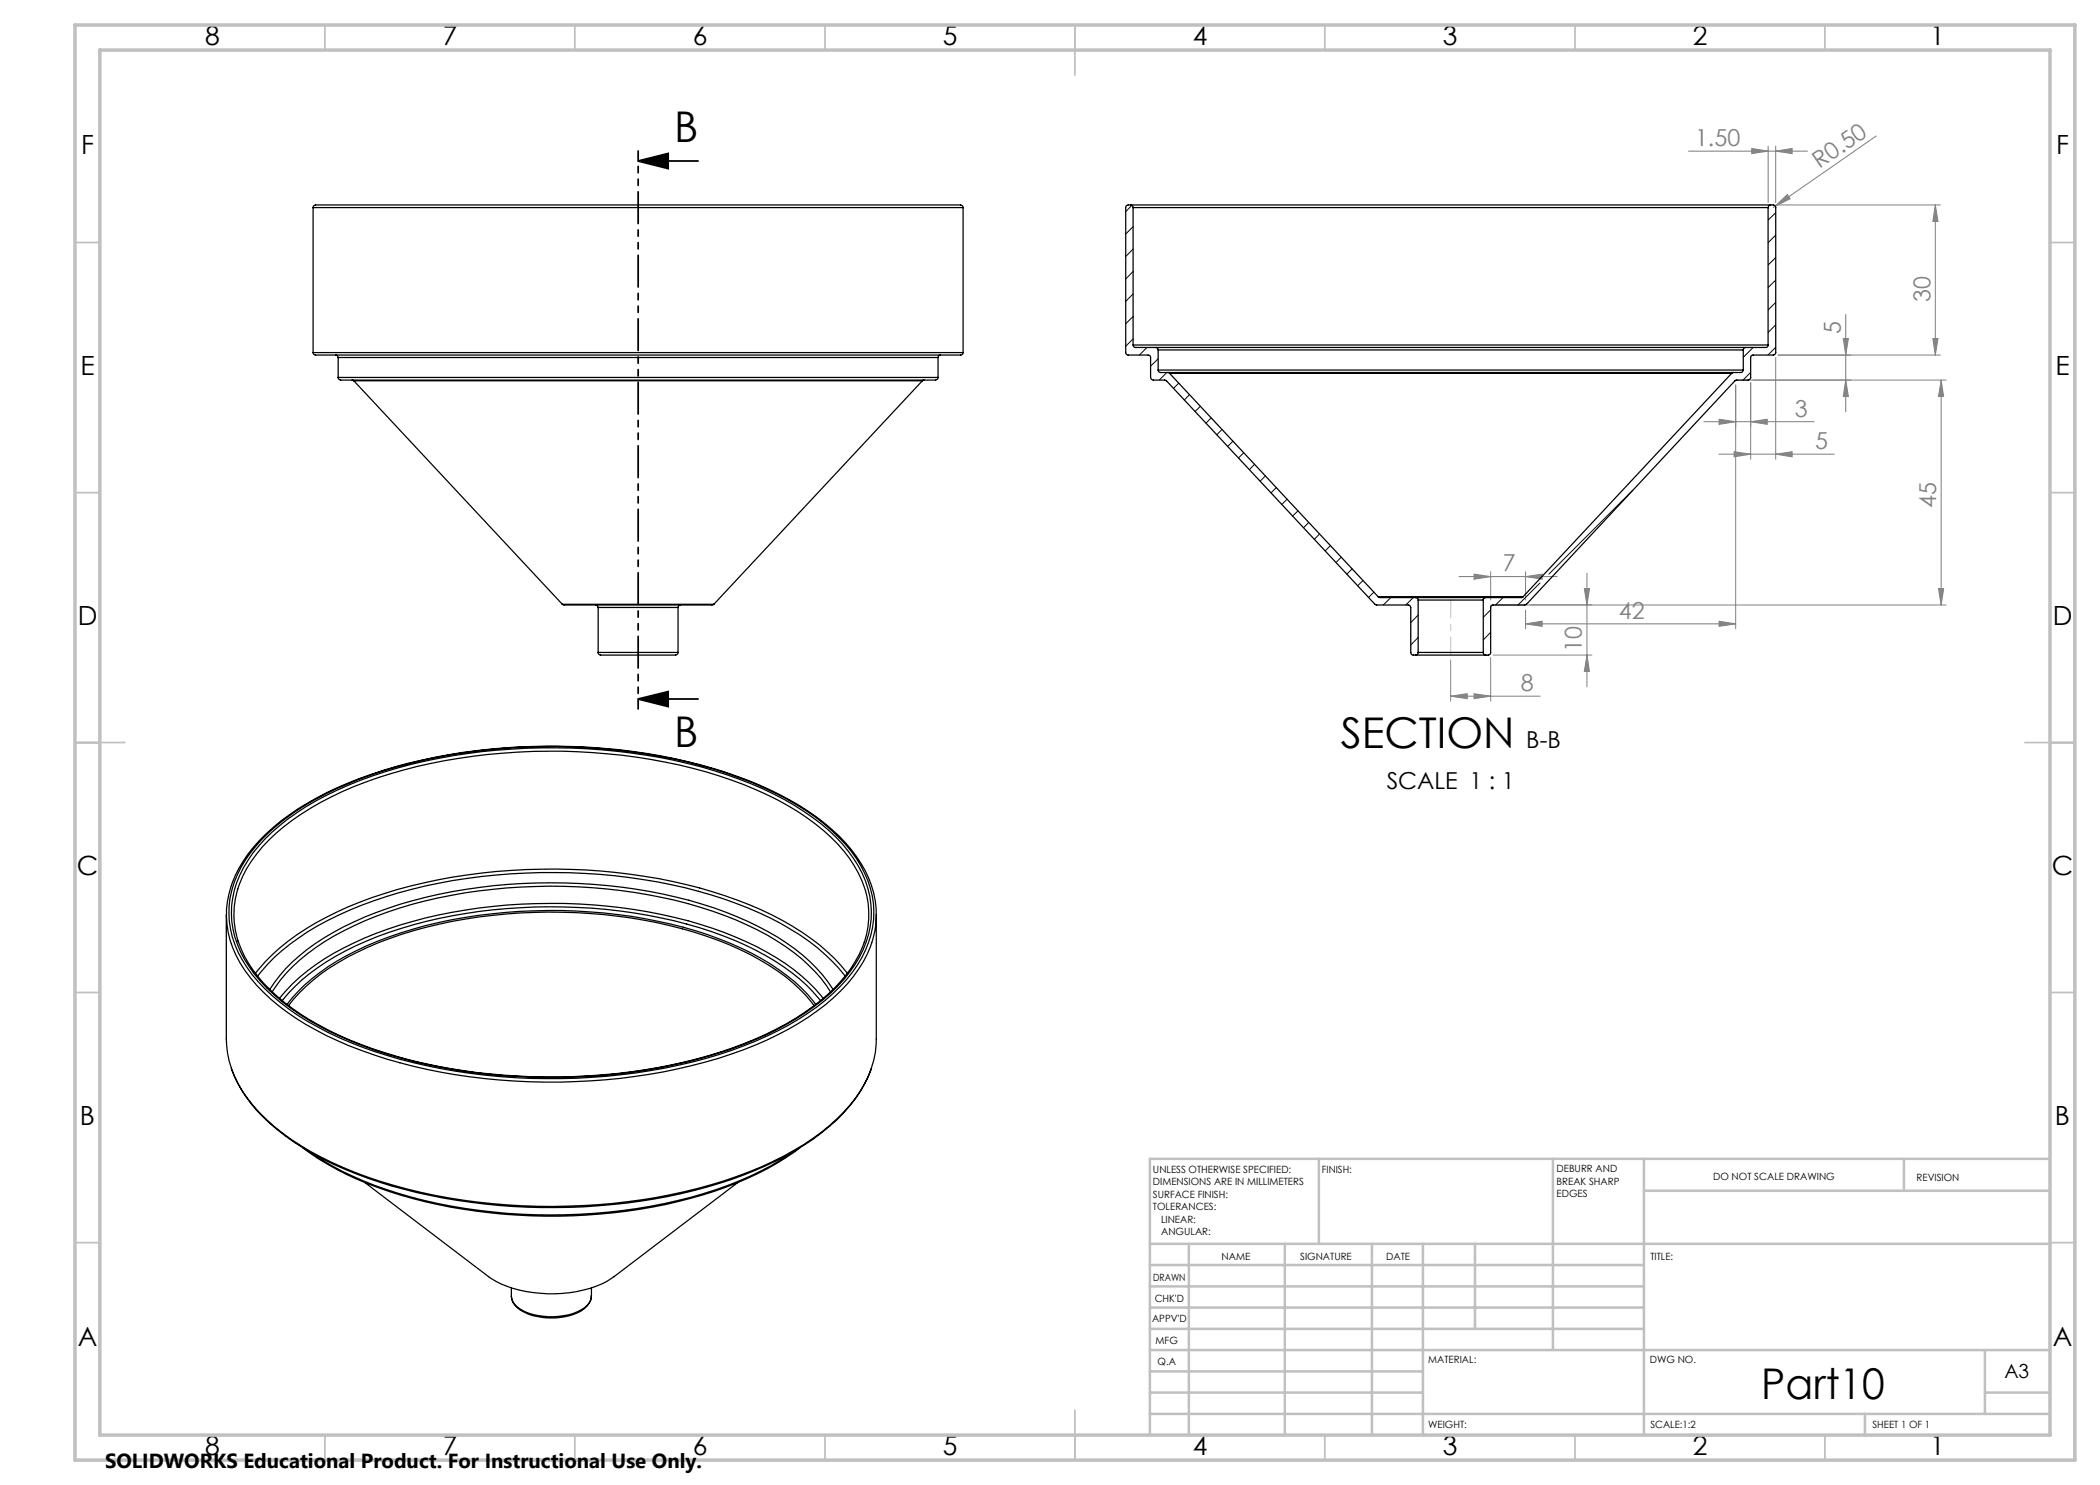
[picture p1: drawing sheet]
<svg xmlns="http://www.w3.org/2000/svg" width="420mm" height="297mm" viewBox="0 0 420 297" stroke-linecap="round" stroke-linejoin="round" font-family="sans-serif">
<path d="M127.6 32.2h12M127.6 32.2l6-1.5v3zM127.6 139.8h12M127.6 139.8l6-1.5v3z" fill="none" stroke="#000" stroke-width=".35"/>
<g fill="none" stroke="#808080" stroke-width=".2">
<path d="M337.7 30.2h23.8M350.3 29.7l3.3 .5-3.3 .5zM353.6 29.2v11.3M355.1 30.2l3.3-.5v1zM355.1 29.2v11.3M375.2 27.2l-20.2 14M355 41.2l2.5-2.3 .5 .9zM355 41.2l-.4 .3M355.1 41h33M387.1 41l.5 3.3h-1zM387.1 41v30M347.1 77v48.8"/>
<path d="M348.1 76h41.1M350.1 76.5v15.4M355.1 71.5v20.4M355.6 71h32.5M368.7 67.7h1l-.6 3.3zM369.1 62.9v19.5M369.1 76l.6 3.3h-1zM386.6 67.7h1l-.5 3.3zM388.2 76v45M388.2 76l.5 3.3h-1zM340.8 84.3h22M343.8 90.8h23.1"/>
<path d="M343.8 83.9l3.3 .4-3.3 .6zM346.8 90.3l3.3 .5-3.3 .6zM350.1 84.3l3.3-.4v1zM355.1 90.8l3.3-.5v1.1zM291.8 115.3h19.7M294.8 114.8l3.3 .5-3.3 .5zM298.1 114.3v5.7M305.1 115.3l3.3-.5v1zM305.1 114.3v5.7M316.9 117.7h1l-.5 3.3zM317.4 114.6v22.8M387.7 117.7h1l-.5 3.3z"/>
<path d="M290.1 139.2l3.3-.5v1zM290.1 132v8.2M290.1 139.2h17.9M294.8 138.7l3.3 .5-3.3 .5zM298.1 131.5v8.7M298.6 131h19.8M299.1 121h90.1M305.1 124.8l3.3-.6v1.1zM305.1 122v3.8M305.1 124.8h42M317.4 131l.5 3.3h-1zM343.8 124.2l3.3 .6-3.3 .5z"/>
</g>
<path d="M127.6 30.2v111.6" fill="none" stroke="#000" stroke-width=".35" stroke-dasharray="6.3 1.3 1.3 1.3 1.3 1.3" stroke-dashoffset="4.5"/>
<path d="M290.2 120v11" fill="none" stroke="#c0c0c0" stroke-width=".2" stroke-dasharray="15.2 1.3 1.3 1.3" stroke-dashoffset="11.6"/>
<path d="M347.7 76h-.6l-.4 .4M299.4 121h-1.3v1.1M305.6 120.5l-.5 .5h-.7" fill="none" stroke="#c0c0c0" stroke-width=".2"/>
<g fill="none" stroke="#c0c0c0" stroke-width=".35">
<path d="M65 5v5M115 5v5M165 5v5M215 5v10M265 5v5M315 5v5M365 5v5M15 48.5h5M410 48.5h5M15 98.5h5M410 98.5h5M15 148.5h10"/>
<path d="M405 148.5h10M15 198.5h5M410 198.5h5M15 248.5h5M410 248.5h5M65 287v5M115 287v5M165 287v5M215 282v10M265 287v5M315 287v5M365 287v5"/>
</g>
<g fill="none" stroke="#c0c0c0" stroke-width=".5">
<path d="M263.8 231.8v17M310.6 231.8v38.2M328.8 231.8v55.2M328.8 238.2h81.2M380.8 231.8v6.4M410 231.8h-180v55.2M230 248.8h180M230 257.3h98.8M230 253h98.8M237.8 248.8v38.2M257 248.8v38.2M274.4 248.8v38.2"/>
<path d="M284.6 248.8v38.2M295 248.8v17M230 265.8h98.8M230 261.5h98.8M230 278.5h54.6M230 274.3h54.6M230 270h180M397 278.5h13M397 270v12.8M230 282.8h180M373 282.8v4.2"/>
</g>
<path d="M15 5h400v287h-400zM20 10h390v277h-390z" fill="none" stroke="#c0c0c0" stroke-width=".7"/>
<path d="M127.6 32.2l6-1.5v3zM127.6 139.8l6-1.5v3z" fill="#000"/>
<g fill="#808080">
<path d="M355 41.2l2.5-2.3 .5 .9z"/>
<path d="M294.8 138.7l3.3 .5-3.3 .5zM290.1 139.2l3.3-.5v1z"/>
<path d="M343.8 83.9l3.3 .4-3.3 .6zM350.1 84.3l3.3-.4v1zM305.1 124.8l3.3-.6v1.1zM343.8 124.2l3.3 .6-3.3 .5zM294.8 114.8l3.3 .5-3.3 .5zM305.1 115.3l3.3-.5v1z"/>
<path d="M387.7 117.7h1l-.5 3.3zM388.2 76l.5 3.3h-1z"/>
<path d="M316.9 117.7h1l-.5 3.3zM317.4 131l.5 3.3h-1z"/>
<path d="M346.8 90.3l3.3 .5-3.3 .6zM355.1 90.8l3.3-.5v1.1zM350.3 29.7l3.3 .5-3.3 .5zM355.1 30.2l3.3-.5v1z"/>
<path d="M369.1 76l.6 3.3h-1zM368.7 67.7h1l-.6 3.3z"/>
<path d="M387.1 41l.5 3.3h-1zM386.6 67.7h1l-.5 3.3z"/>
</g>
<g fill="none" stroke="#000" stroke-width=".25">
<path d="M62.6 41.5l.2-.4a3.6 3.6 0 0 1 2.1-.1h125.5a3.6 3.6 0 0 1 2 .1l.2 .4M62.6 41.5h130M62.6 41.5v29M192.6 41.5v29M226.1 41l-.7 .1-.3 .3 .1 29.4 .3 .2h4.2l.3 .2 .2 4.6 .4 .2h2.5l.2 .2 41.8 44.7 6.6 .1 .3 .2 .2 .3v9.1l.2 .4h.7M226.1 41l.5 .2v.3M226.1 41h128M226.6 41.5h127M226.6 41.5v27.5M353.6 41.5v27.5M354.1 41l-.3 .2-.2 .3M354.1 41l.7 .1 .3 .3v29.2l-.1 .3-.3 .1h-4.2l-.3 .2-.1 4.6-.5 .2h-2.4l-.2 .2-41.7 44.7-.3 .1h-6.5l-.3 .2-.1 9.4-.3 .4h-.7"/>
<path d="M62.6 70.5l.2 .4a3.6 3.6 0 0 0 2.1 .1h125.5a3.6 3.6 0 0 0 2-.1l.2-.4M62.6 70.5h130M67.1 71l.3 .1 .2 .4M67.6 75.5l.1 .2a.75 .75 0 0 0 .8 .3h116.8a3.6 3.6 0 0 0 2.1-.1l.2-.4M67.6 71.5h120M67.6 75.5h120M67.6 71.5v4M70.4 76l.4 .2M70.8 76.2h113.7M70.8 76.2l41.7 44.7M184.5 76.2l-41.7 44.7M184.8 76l-.3 .2"/>
<path d="M187.6 71.5v4M188.1 71l-.4 .2-.1 .3M226.6 69h127M226.6 69l.2 .4 .2 .1h4.1M231.1 69.5l.4 .1 .1 .4M231.1 69.5h118M231.6 70h117.1M231.6 74h117.1M231.6 74l.1 .3 .3 .2h1.6M231.6 70v4M233.6 74.5l.3 .2M233.6 74.5h113.1"/>
<path d="M233.9 74.7h112.4M233.9 74.7l41.7 44.6M346.3 74.7l-41.7 44.6M346.7 74.5l-.4 .2M348.7 74l-.2 .3-.3 .2h-1.5M348.7 70v4M349.1 69.5l-.3 .1-.1 .4M353.6 69v.3l-.4 .2h-4.1M275.6 119.3h29M275.6 119.3l.3 .2h7.2M283.1 119.5l.5 .2v.3M283.1 119.5h14"/>
<path d="M297.1 119.5l-.4 .2v.3M304.6 119.3l-.3 .2h-7.2M112.5 120.9l.2 .1h29.8l.3-.1M112.5 120.9h30.3M119.1 121l.4 .1 .1 .4M119.6 130.5l.1 .2a.76 .76 0 0 0 1 .3h13.3a1.63 1.63 0 0 0 1.5-.2l.1-.3M119.6 121.5h16M119.6 130.5h16M119.6 121.5v9M135.6 121.5v9M136.1 121l-.4 .1-.1 .4M283.1 131h14"/>
<path d="M283.6 120h13.1M283.6 130.5v.3l-.5 .2M283.6 130.5h13.1M283.6 120v10.5M296.7 130.5v.3l.4 .2M296.7 120v10.5M46.2 177.3a18.9 18.9 0 0 0 3.9 18.3 45.8 45.8 0 0 0 17.4 12.5 104.9 104.9 0 0 0 41.5 8.3 110.4 110.4 0 0 0 42.1-7.4 50.2 50.2 0 0 0 18.3-12.2 20.7 20.7 0 0 0 5.9-13.6 17.4 17.4 0 0 0-1-5.9M46.2 177.2a27.9 27.9 0 0 1 10-13 70.2 70.2 0 0 1 25.6-11.6 120.4 120.4 0 0 1 63 1.7 62.1 62.1 0 0 1 21.7 11.7 26.5 26.5 0 0 1 7.8 11.2M52.5 167.7a53.7 53.7 0 0 1 19.3-11.8 115.1 115.1 0 0 1 54.5-5.5 86.8 86.8 0 0 1 32.9 10.5 36.6 36.6 0 0 1 12.9 12.2 18.3 18.3 0 0 1-.6 19.9 40 40 0 0 1-15.9 13.1 97.1 97.1 0 0 1-37.3 9.4 113.9 113.9 0 0 1-45.8-6.1 52.3 52.3 0 0 1-20.9-13.1 20.1 20.1 0 0 1-5.6-16.7 22.9 22.9 0 0 1 6.5-11.9zM53 167.8a52.3 52.3 0 0 1 19.1-11.7 113.9 113.9 0 0 1 54.1-5.5 89.8 89.8 0 0 1 30.6 9.3 39.5 39.5 0 0 1 13.9 11.8 18.4 18.4 0 0 1-.7 22.7 44.5 44.5 0 0 1-16.9 12.6 102.5 102.5 0 0 1-37.9 8.4 109 109 0 0 1-44.8-7.1 48.9 48.9 0 0 1-18.3-12.1 20.3 20.3 0 0 1-5.8-15 22 22 0 0 1 6.7-13.4zM45.3 182.9v24.9a20.5 20.5 0 0 0 5.4 13.4 47.5 47.5 0 0 0 18 12.3 106.7 106.7 0 0 0 41.8 7.8 108.5 108.5 0 0 0 41.7-7.9 46.7 46.7 0 0 0 19-13.9 19.7 19.7 0 0 0 4.1-11.7v-24.9M47.6 188.2a26.3 26.3 0 0 0 9.2 12.2 66.6 66.6 0 0 0 23.7 11.2 117.3 117.3 0 0 0 63.9-1.3 60.2 60.2 0 0 0 21.2-11.4 25.2 25.2 0 0 0 7.3-10.5"/>
<path d="M47.6 188.3a18.4 18.4 0 0 1 3.7-17.5 44.8 44.8 0 0 1 17.1-12.5 103.7 103.7 0 0 1 41.2-8.1 108.2 108.2 0 0 1 39.1 6.7 49.5 49.5 0 0 1 20.1 13.3 19.2 19.2 0 0 1 4.8 15.1l-.7 3.2M51.1 194.7a43.3 43.3 0 0 1 16.2-12.3 96.9 96.9 0 0 1 34.8-8.3 111.8 111.8 0 0 1 45.4 6 53.7 53.7 0 0 1 19.4 11.6l2.6 3M51.5 195.2a42.9 42.9 0 0 1 16.2-12.1 98 98 0 0 1 37.5-8.5 108.1 108.1 0 0 1 44.4 7 46.5 46.5 0 0 1 19.3 13.4l.1 .2M54.4 198.4a35.2 35.2 0 0 1 14.3-12.2 88.3 88.3 0 0 1 35.5-8.8 101 101 0 0 1 42.9 6.6 43.7 43.7 0 0 1 17.1 11.7l1.9 2.7M55.9 199.7a39.5 39.5 0 0 1 14.9-11.1 93.2 93.2 0 0 1 39.2-7.9 97.2 97.2 0 0 1 37.1 6.7 41.9 41.9 0 0 1 17.5 12.3M166.6 197.9a33.6 33.6 0 0 0-12.9-11.5 85.5 85.5 0 0 0-34.9-9.5 104.5 104.5 0 0 0-43.5 5.6 48.2 48.2 0 0 0-18.2 11.2l-2.2 2.8-1 1.4M46.3 213.8a29.1 29.1 0 0 0 10.8 13.5 68.5 68.5 0 0 0 23.7 10.5 119.8 119.8 0 0 0 63-1.1 65.1 65.1 0 0 0 20.5-10.1 28 28 0 0 0 9.9-12.8M56.4 200.1a39.3 39.3 0 0 1 14.7-10.9 93.7 93.7 0 0 1 38.9-7.8 97.2 97.2 0 0 1 36.8 6.6 43.1 43.1 0 0 1 17.3 12.1M57.4 200.9a39.8 39.8 0 0 1 15.9-11.7 92.3 92.3 0 0 1 36.2-7.1 94.8 94.8 0 0 1 36.6 6.6 42 42 0 0 1 16.6 11.5l.5 .7M57.7 201.1a36.5 36.5 0 0 1 13.8-10.7 88.2 88.2 0 0 1 35.3-7.9 95.4 95.4 0 0 1 39 6.4 41.3 41.3 0 0 1 16.5 11.5l.5 .8M61.9 230.4a70 70 0 0 0 25.6 10.3 111 111 0 0 0 55.6-2.7 63.2 63.2 0 0 0 15.4-7.5M73 236.5l24.7 18.8a23 23 0 0 0 14.7 3.4 20.1 20.1 0 0 0 10.4-3.4l24.8-18.8"/>
<path d="M160 229.5a64.9 64.9 0 0 1-24.4 10.8 109.8 109.8 0 0 1-57.8-2 59 59 0 0 1-17.2-8.7M102.3 257.6v1.7a3.9 3.9 0 0 0 2.5 3 13.7 13.7 0 0 0 11.5-.4 3.7 3.7 0 0 0 2-4.3M118.3 259.1a4.3 4.3 0 0 1-3.5 3.8 12.7 12.7 0 0 1-11.2-1.2 3.1 3.1 0 0 1-1.3-2.3"/>
</g>
<g fill="none" stroke="#000" stroke-width=".2">
<path d="M226.4 41.1l-1.3 1.2M226.6 45.3l-1.5 1.5M226.6 49.8l-1.5 1.5M226.6 54.3l-1.5 1.5M226.6 58.8l-1.5 1.5M355.1 47l-1.5 1.5M355.1 42.5l-1.5 1.5M355.1 51.5l-1.5 1.5M355.1 56l-1.5 1.5M226.6 63.3l-1.5 1.5M226.6 67.8l-1.5 1.4M229.4 69.5l-1.5 1.5"/>
<path d="M231.6 71.8l-1.5 1.4M233.4 74.5l-1.6 1.5M235.8 76.6l-1.1 1.1M237.9 78.9l-1 1.1M350.1 74.5l-1.5 1.5M350.6 69.5l-1.9 2M355.1 60.5l-1.5 1.5M355.1 65l-1.5 1.5M355.1 69.5l-1.5 1.5M240.1 81.2l-1.1 1.1M242.3 83.6l-1.1 1M244.4 85.9l-1.1 1.1"/>
<path d="M246.6 88.2l-1.1 1.1M248.7 90.6l-1 1M250.9 92.8l-1 1.1M253.1 95.2l-1.1 1M255.3 97.5l-1.1 1.1M257.4 99.8l-1 1.1M326.5 98.1l-16.7 16.7M259.6 102.2l-1.1 1M261.8 104.5l-1.1 1M263.9 106.8l-1 1.1M266.1 109.1l-1.1 1.1M268.3 111.4l-1.1 1.1"/>
<path d="M270.4 113.8l-1 1M272.6 116.1l-1.1 1.1M274.8 118.4l-1.1 1.1M278.2 119.5l-1.6 1.5M282.6 119.5l-1.4 1.5M300.6 119.5l-1.5 1.5M308 116.6l-4.4 4.4M283.6 123l-1.4 1.5M283.6 127.5l-1.4 1.5M298.1 122l-1.4 1.5M298.1 126.5l-1.4 1.5"/>
</g>
<g font-size="8.5">
<text x="134.8" y="28.4">B</text>
<text x="134.8" y="149.4">B</text>
<text x="268.1" y="149.5">SECTION</text>
<text x="352.3" y="279.7">Part10</text>
</g>
<g font-size="5.3">
<text x="41" y="9">8</text>
<text x="88.5" y="9">7</text>
<text x="138.5" y="9">6</text>
<text x="188.5" y="9">5</text>
<text x="238.5" y="9">4</text>
<text x="288.5" y="9">3</text>
<text x="338.5" y="9">2</text>
<text x="386" y="9">1</text>
<text x="16.2" y="30.7">F</text>
<text x="411.2" y="30.7">F</text>
<text x="16.1" y="75">E</text>
<text x="411.1" y="75">E</text>
<text x="15.5" y="125">D</text>
<text x="410.5" y="125">D</text>
<text x="15.4" y="175">C</text>
<text x="410.4" y="175">C</text>
<text x="16" y="225">B</text>
<text x="411" y="225">B</text>
<text x="15.5" y="269.2">A</text>
<text x="410.5" y="269.2">A</text>
<text x="41" y="291">8</text>
<text x="88.5" y="291">7</text>
<text x="138.5" y="291">6</text>
<text x="188.5" y="291">5</text>
<text x="238.5" y="291">4</text>
<text x="288.5" y="291">3</text>
<text x="338.5" y="291">2</text>
<text x="386" y="291">1</text>
</g>
<g font-size="4.7" fill="#808080">
<text x="339" y="29.2">1.50</text>
<text x="363.9" y="33.9" transform="rotate(-35 363.9 33.9)">R0.50</text>
<text x="386.1" y="60.4" transform="rotate(-90 386.1 60.4)">30</text>
<text x="368.2" y="66.7" transform="rotate(-90 368.2 66.7)">5</text>
<text x="359" y="83.3">3</text>
<text x="363" y="89.8">5</text>
<text x="387.2" y="101.6" transform="rotate(-90 387.2 101.6)">45</text>
<text x="300.6" y="114.3">7</text>
<text x="323.8" y="123.7">42</text>
<text x="316.4" y="130.4" transform="rotate(-90 316.4 130.4)">10</text>
<text x="304.2" y="138.2">8</text>
</g>
<g font-size="4.7">
<text x="305.3" y="149.5">B-B</text>
<text x="277.3" y="157.7">SCALE 1 : 1</text>
</g>
<text font-size="4.1" x="21" y="293.7">SOLIDWORKS Educational Product. For Instructional Use Only.</text>
<text font-size="3.9" x="400.9" y="275.5">A3</text>
<g font-size="2">
<text x="230.6" y="234.6">UNLESS OTHERWISE SPECIFIED:</text>
<text x="230.6" y="237.1">DIMENSIONS ARE IN MILLIMETERS</text>
<text x="230.6" y="239.6">SURFACE FINISH:</text>
<text x="264.4" y="234.6">FINISH:</text>
<text x="311.3" y="234.5">DEBURR AND</text>
<text x="311.3" y="237">BREAK SHARP</text>
<text x="311.3" y="239.5">EDGES</text>
<text x="342.6" y="236">DO NOT SCALE DRAWING</text>
<text x="383.3" y="236.2">REVISION</text>
<text x="230.6" y="242.1">TOLERANCES:</text>
<text x="232.2" y="244.6">LINEAR:</text>
<text x="232.2" y="247.1">ANGULAR:</text>
<text x="244.3" y="252">NAME</text>
<text x="260" y="251.9">SIGNATURE</text>
<text x="277.2" y="251.9">DATE</text>
<text x="330.1" y="251.9">TITLE:</text>
<text x="230.6" y="256.1">DRAWN</text>
<text x="230.9" y="260.3">CHK'D</text>
<text x="230.4" y="264.4">APPV'D</text>
<text x="231.1" y="268.8">MFG</text>
<text x="231.5" y="273">Q.A</text>
<text x="285.6" y="272.5">MATERIAL:</text>
<text x="330" y="272.5">DWG NO.</text>
<text x="285.6" y="285.5">WEIGHT:</text>
<text x="330.1" y="285.6">SCALE:1:2</text>
<text x="374.5" y="285.6">SHEET 1 OF 1</text>
</g>
</svg>
